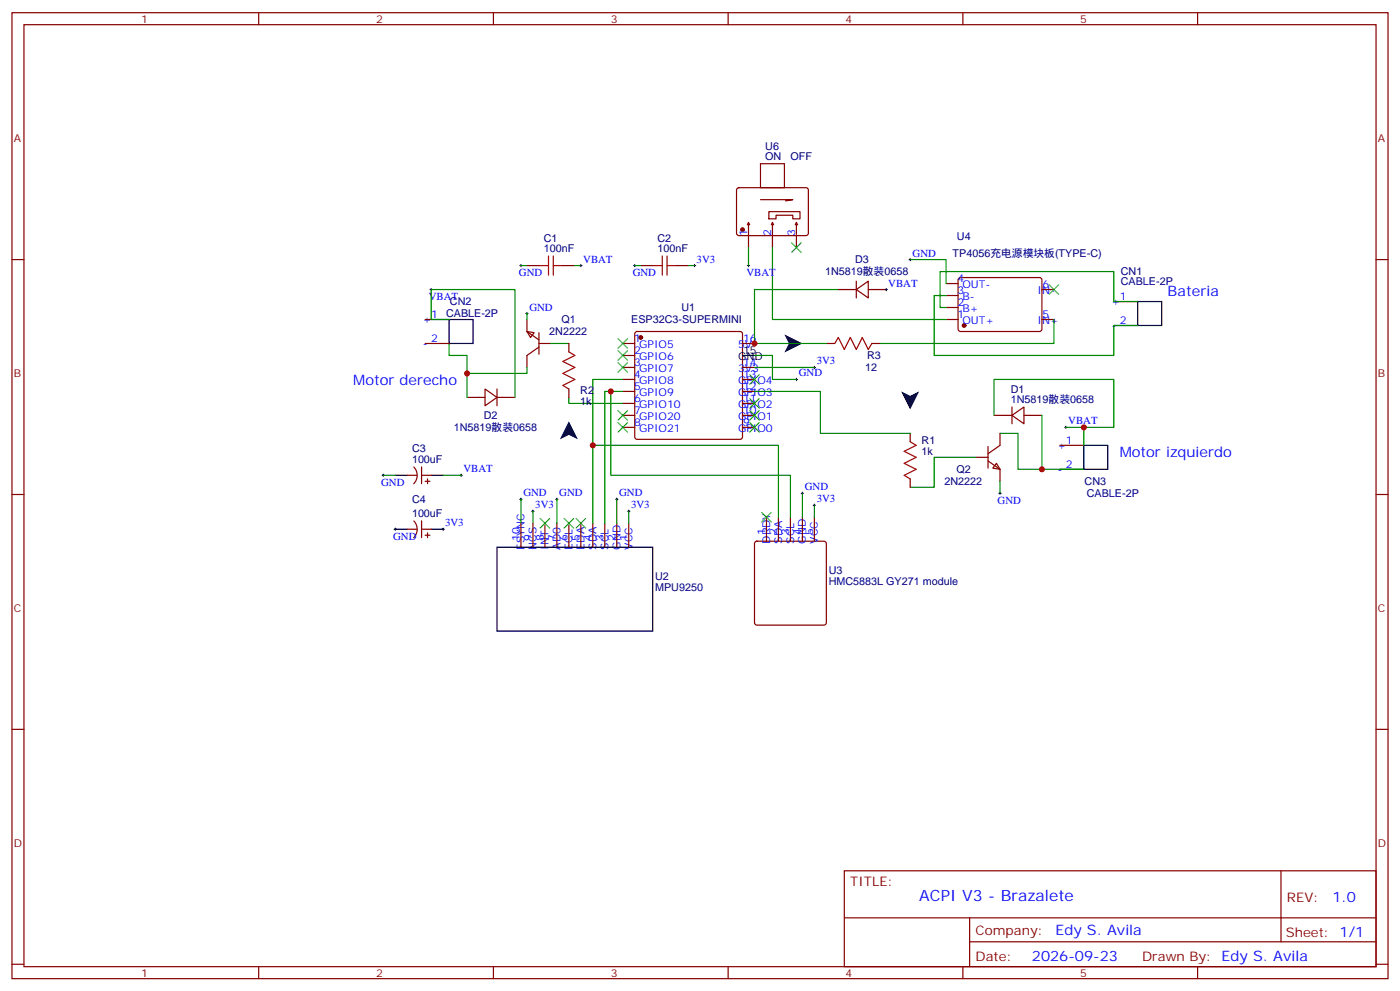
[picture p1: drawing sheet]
<svg xmlns="http://www.w3.org/2000/svg" width="412mm" height="292mm" viewBox="0 0 412 292" stroke-linecap="round" stroke-linejoin="round" font-family="sans-serif">
<g fill="none" stroke="#870000" stroke-width=".35">
<path d="M3.5 3.7h405.4v284.4h-405.4zM7.1 7.3h398.2v277.3h-398.2zM76.2 3.7v3.6M145.3 3.7v3.6M214.5 3.7v3.6M283.6 3.7v3.6M352.8 3.7v3.6M217.2 55.5l.5-.3 20 .1 .4 .7v12.9l-.7 .5-20-.1-.4-.6v-12.7zM224 48.2h7.1v7h-7.1zM224 58.8h9.5l-2.1 .3M3.5 76.4h3.6M155.2 78.2h3.5"/>
<path d="M165.8 78.2h3.5M188.7 78.2h3.6M199.3 78.2h3.5M220.1 66.2l.4-.7 .3 .7M220.5 65.8v7.1M226.5 62.3h9.2v2.1h-2.2v-1h-4.9v1h-2.1zM227.2 66.2l.3-.7 .4 .7M227.5 65.8v7.1M234.2 66.2l.4-.7 .3 .7M234.6 65.8v3.2M234.6 69.4v3.5M405.3 76.4h3.6"/>
<path d="M125.2 94.1h7.1M155.2 97.6l2.1 .3-1 1.4zM155.2 94.1v3.5l3.5 2.4M158.7 97.9v6.4M187.2 97.8l.5-.2h30.3l.5 .2 .2 .5v30.3l-.2 .5-.5 .2h-30.3l-.5-.2-.2-.5v-30.3zM246.9 85.2h5.3M252.2 85.2l3.6-2.4v4.9zM252.2 82.8v4.9M255.8 85.2h5.3M278.7 94.1h3.5M278.7 90.5h3.5M278.7 87h3.5"/>
<path d="M278.7 83.5h3.5M282.5 81.9l.4-.2 23.6 .1 .4 .6v14.7l-.7 .5-23.5-.1-.5-.6v-14.5zM306.9 94.1h3.5M306.9 85.2h3.5M328.1 88.8h7M328.1 95.8h7M125.2 101.1h7.1M137.6 117h5.3M142.9 114.5l3.5 2.5-3.5 2.5zM146.4 114.5v5M146.4 117h5.3M158.7 101.1h3.6"/>
<path d="M158.7 102.2l-3.5 2.4v3.6M167.6 101.1v2.5M167.6 114.5v2.5M183.4 101.1h3.6M183.4 104.6h3.6M183.4 108.2h3.6M183.4 111.7h3.6M183.4 115.2h3.6M183.4 118.7h3.6M218.7 101.1h3.5M218.7 108.2h3.5M218.7 111.7h3.5"/>
<path d="M218.7 115.2h3.5M218.7 118.7h3.5M243.4 101.1h2.5M256.8 101.1h2.5M298.1 119.8v4.9M119.9 139.9h2.9M121.9 137.5a3.5 3.5 0 0 1 0 4.9M124.2 137.4v5M124.2 139.9h2.8M183.4 122.3h3.6M183.4 125.8h3.6M218.7 122.3h3.5"/>
<path d="M218.7 125.8h3.5M268.1 127.6v2.4M287.5 134.6h3.5M291 135.7l3.6 2.4v3.6M291 131.4v6.4M292.8 122.3h5.3M293.5 136.4l1.1 1.7-2.1-.3zM294.6 127.6v3.5l-3.6 2.5M298.1 122.3l3.5-2.5v4.9zM301.6 122.3h5.3M312.2 131.1h7.1M312.2 138.1h7.1"/>
<path d="M3.5 145.6h3.6M119.9 155.8h2.9M121.9 153.4a3.5 3.5 0 0 1 0 4.9M124.2 153.3v5M124.2 155.8h2.8M125.2 141.7h1.4M125.2 157.6h1.4M125.9 141v1.4M125.9 156.8v1.5M153.5 154v7.1M157 154v7.1M160.5 154v7.1"/>
<path d="M164 154v7.1M167.6 154v7.1M171.1 154v7.1M174.6 154v7.1M178.2 154v7.1M181.7 154v7.1M185.2 154v7.1M222.5 159.5l.5-.2h19.7l.5 .2 .2 .5v23.3l-.2 .5-.5 .2h-19.7l-.5-.2-.3-.5v-23.3zM225.8 152.3v7M229.3 152.3v7M232.8 152.3v7M236.4 152.3v7"/>
<path d="M239.9 152.3v7M268.1 141v2.4M405.3 145.6h3.6M3.5 214.7h3.6M405.3 214.7h3.6M248.7 256.3h156.6v28.3h-156.6zM377.3 256.4v20.8M248.7 270.2h156.5M285.6 277.2h119.6M285.6 270.2v14.1M3.5 283.8h3.6M76.2 284.6v3.5"/>
<path d="M145.3 284.6v3.5M214.5 284.6v3.5M283.6 284.6v3.5M352.8 284.6v3.5M405.3 283.8h3.6"/>
</g>
<g fill="#870000" stroke="#870000" stroke-width=".35">
<circle cx="188.7" cy="99.3" r=".53"/>
<circle cx="284" cy="95.8" r=".53"/>
<circle cx="218.7" cy="67.6" r=".53"/>
</g>
<path d="M132.3 94.1h7v7h-7zM335.1 88.8h7.1v7h-7.1zM218.7 104.6h3.5M116.4 139.9h3.5M127 139.9h3.5M319.3 131.1h7v7h-7zM116.4 155.8h3.5M127 155.8h3.5M146.4 161.1h45.9v24.7h-45.9z" fill="none" stroke="#000" stroke-width=".35"/>
<g fill="none" stroke="#008700" stroke-width=".35">
<path d="M153.5 78.2h1.7M169.3 78.2h1.8M187 78.2h1.7M202.8 78.2h1.8M220.5 72.9v5.3M227.5 72.9v21.2h51.2M268.1 76.4h10.6v7.1M132.3 94.1h-5.3v-8.9h24.7v31.8M155.2 92.3v1.8M246.9 85.2h-24.7v15.9h21.2M278.7 87h-3.5v17.6h52.9v-8.8h7M310.4 94.1v7h-51.1"/>
<path d="M335.1 88.8h-7v-8.9h-51.2v10.6h1.8M132.3 101.1v3.5h5.3v5.3M155.2 108.2v1.7h-17.6v7.1M162.3 101.1h5.3M167.6 117v1.7h15.8M179.9 115.2v24.7h52.9v12.4M183.4 111.7h-8.8v42.3M183.4 115.2h-5.2v38.8M222.2 115.2h19.5v12.4h26.4M222.2 104.6h5.3v7.1h7.1M222.2 108.2h17.7M112.9 139.9h3.5"/>
<path d="M130.5 139.9h5.3M174.6 131.1h54.7v21.2M287.5 134.6h-12.3v8.8h-7.1M292.8 122.3v-10.6h35.3v14.1h-8.8M294.6 127.6h5.3v10.5h19.4M306.9 122.3v15.8M314 125.8h5.3v5.3M153.5 147v7M157 150.5v3.5M164 147v7M181.7 147v7M185.2 150.5v3.5"/>
<path d="M236.4 145.2v7.1M239.9 148.7v3.6M294.6 141.7v3.5"/>
</g>
<g fill="none" stroke="#3c3" stroke-width=".35">
<path d="M233.2 71.5l2.8 2.8M236 71.5l-2.8 2.8M182 99.7l2.9 2.8M184.9 99.7l-2.9 2.8M309 83.8l2.9 2.8M311.9 83.8l-2.9 2.8M182 103.2l2.9 2.8M182 106.8l2.9 2.8M184.9 103.2l-2.9 2.8M184.9 106.8l-2.9 2.8M220.8 117.3l2.9 2.9M220.8 110.3l2.9 2.8"/>
<path d="M223.7 117.3l-2.9 2.9M223.7 110.3l-2.9 2.8M182 120.9l2.9 2.8M182 124.4l2.9 2.8M184.9 120.9l-2.9 2.8M184.9 124.4l-2.9 2.8M220.8 124.4l2.9 2.8M220.8 120.9l2.9 2.8M223.7 124.4l-2.9 2.8M223.7 120.9l-2.9 2.8M159.1 152.6l2.8 2.8M161.9 152.6l-2.8 2.8"/>
<path d="M166.2 152.6l2.8 2.8M169 152.6l-2.8 2.8M169.7 152.6l2.8 2.8M172.5 152.6l-2.8 2.8M224.4 150.8l2.8 2.9M227.2 150.8l-2.8 2.9"/>
</g>
<path d="M158.7 78.2h2.9M161.6 75.4v5.6M163 78.2h2.8M163 75.4v5.6M192.3 78.2h2.8M195.1 75.4v5.6M196.5 78.2h2.8M196.5 75.4v5.6M167.6 103.6l1.7 1-3.5 1.8 3.5 1.8-3.5 1.7 3.5 1.8-3.5 1.8 1.8 1M245.9 101.1l1-1.8 1.8 3.6 1.8-3.6 1.7 3.6 1.8-3.6 1.8 3.6 1-1.8M268.1 130l1.8 1.1-3.6 1.8 3.6 1.7-3.6 1.8 3.6 1.7-3.6 1.8 1.8 1.1" fill="none" stroke="#a10000" stroke-width=".35"/>
<path d="M231.1 98.5l5.3 2.6-5.3 2.7 1.3-2.7zM167.6 124l2.6 5.3-2.6-1.3-2.7 1.3zM265.5 115.2l2.6 1.3 2.7-1.3-2.7 5.3z" fill="#000"/>
<g fill="none" stroke="#000" stroke-width=".29">
<path d="M153.1 78.2h.7M153.5 77.8v.7M170.7 78.2h.7M171.1 77.8v.7M186.6 78.2h.7M187 77.8v.7M204.3 78.2h.7M204.6 77.8v.7M220.1 78.2h.7M220.5 77.8v.7M267.8 76.4h.7M268.1 76.1v.7"/>
<path d="M126.6 85.2h.8M127 84.9v.7M154.9 92.3h.7M155.2 91.9v.7M260.7 85.2h.7M261.1 84.9v.7M234.2 111.7h.7M234.6 111.3v.7M239.5 108.2h.7M239.9 107.8v.7M112.5 139.9h.7M112.9 139.6v.7"/>
<path d="M135.5 139.9h.7M135.8 139.6v.7M313.6 125.8h.7M314 125.4v.8M116.1 155.8h.7M116.4 155.4v.7M130.2 155.8h.7M130.5 155.4v.7M153.1 147h.7M153.5 146.6v.7M156.6 150.5h.7M157 150.1v.7"/>
<path d="M163.7 147h.7M164 146.6v.7M181.3 147h.7M181.7 146.6v.7M184.9 150.5h.7M185.2 150.1v.7M236 145.2h.7M236.4 144.9v.7M239.5 148.7h.7M239.9 148.4v.7M294.2 145.2h.7M294.6 144.9v.7"/>
</g>
<g fill="#c00">
<circle cx="179.9" cy="115.2" r=".88"/>
<circle cx="174.6" cy="131.1" r=".88"/>
<circle cx="222.3" cy="101.1" r=".88"/>
<circle cx="137.6" cy="109.9" r=".88"/>
<circle cx="306.9" cy="138.1" r=".88"/>
<circle cx="319.3" cy="125.8" r=".88"/>
</g>
<text font-size="4.6" fill="#00f" x="270.8" y="265.4">ACPI V3 - Brazalete</text>
<g font-size="4.2" fill="#00f">
<text x="344" y="87">Bateria</text>
<text x="104.1" y="113.5">Motor derecho</text>
<text x="329.8" y="134.6">Motor izquierdo</text>
<text x="392.5" y="265.6">1.0</text>
<text x="310.9" y="275.2">Edy S. Avila</text>
<text x="304" y="283">2026-09-23</text>
</g>
<g font-size="3.9" fill="#800">
<text x="250.5" y="260.9">TITLE:</text>
<text x="379.1" y="265.6">REV:</text>
<text x="287.4" y="275.1">Company:</text>
<text x="378.7" y="275.7">Sheet: 1/1</text>
<text x="287.4" y="282.8">Date:</text>
<text x="336.4" y="282.9">Drawn By: Edy S. Avila</text>
</g>
<g font-size="3.2" fill="#800">
<text x="41.6" y="6.7">1</text>
<text x="110.8" y="6.7">2</text>
<text x="179.9" y="6.7">3</text>
<text x="249.1" y="6.7">4</text>
<text x="318.2" y="6.7">5</text>
<text x="4.1" y="41.8">A</text>
<text x="405.9" y="41.8">A</text>
<text x="4.1" y="111">B</text>
<text x="405.9" y="111">B</text>
<text x="4.1" y="180.1">C</text>
<text x="405.9" y="180.1">C</text>
<text x="4.1" y="249.3">D</text>
<text x="405.9" y="249.3">D</text>
<text x="41.6" y="287.5">1</text>
<text x="110.8" y="287.5">2</text>
<text x="179.9" y="287.5">3</text>
<text x="249.1" y="287.5">4</text>
<text x="318.2" y="287.5">5</text>
</g>
<g font-size="3.2" fill="#000080">
<text x="225.4" y="47.1">ON</text>
<text x="225.4" y="44.1">U6</text>
<text x="232.8" y="47.1">OFF</text>
<text x="160.2" y="71.1">C1</text>
<text x="193.7" y="71.1">C2</text>
<text x="281.9" y="70.5">U4</text>
<text x="160.2" y="74.3">100nF</text>
<text x="193.7" y="74.3">100nF</text>
<text x="251.9" y="77.5">D3</text>
<text x="280.6" y="75.8">TP4056充电源模块板(TYPE-C)</text>
<text x="243" y="81.1">1N5819散装0658</text>
<text x="330.1" y="80.9">CN1</text>
<text x="132.5" y="89.9">CN2</text>
<text x="330.1" y="84">CABLE-2P</text>
<text x="131.4" y="93.4">CABLE-2P</text>
<text x="165.4" y="95.2">Q1</text>
<text x="185.9" y="95.2">ESP32C3-SUPERMINI</text>
<text x="200.7" y="91.7">U1</text>
<text x="161.8" y="98.7">2N2222</text>
<text x="255.4" y="105.8">R3</text>
<text x="254.9" y="109.3">12</text>
<text x="170.9" y="119.2">1k</text>
<text x="170.9" y="116">R2</text>
<text x="297.8" y="118.7">1N5819散装0658</text>
<text x="297.8" y="115.7">D1</text>
<text x="142.5" y="123.4">D2</text>
<text x="133.7" y="127">1N5819散装0658</text>
<text x="271.5" y="130.7">R1</text>
<text x="121.4" y="136.4">100uF</text>
<text x="121.4" y="133.2">C3</text>
<text x="271.5" y="133.9">1k</text>
<text x="278.2" y="142.8">2N2222</text>
<text x="281.8" y="139.3">Q2</text>
<text x="319.5" y="142.8">CN3</text>
<text x="121.4" y="148.1">C4</text>
<text x="320.1" y="146.4">CABLE-2P</text>
<text x="121.4" y="152.3">100uF</text>
<text x="193" y="173.9">MPU9250</text>
<text x="193" y="170.8">U2</text>
<text x="244.1" y="172.1">HMC5883L GY271 module</text>
<text x="244.1" y="168.9">U3</text>
</g>
<g font-size="3.2" fill="#00f">
<text x="220.1" y="69.4" transform="rotate(-90 220.1 69.4)">1</text>
<text x="227.2" y="69.4" transform="rotate(-90 227.2 69.4)">2</text>
<text x="234.2" y="69.4" transform="rotate(-90 234.2 69.4)">3</text>
<text x="171.8" y="77.3">VBAT</text>
<text x="205.2" y="77.3">3V3</text>
<text x="268.8" y="75.5">GND</text>
<text x="152.9" y="81.3">GND</text>
<text x="186.4" y="81.3">GND</text>
<text x="219.9" y="81.3">VBAT</text>
<text x="282" y="83.1">4</text>
<text x="126.3" y="88.3">VBAT</text>
<text x="261.7" y="84.3">VBAT</text>
<text x="282" y="86.6">3</text>
<text x="283.5" y="88.4">B-</text>
<text x="283.5" y="84.9">OUT-</text>
<text x="305.6" y="86.6">IN-</text>
<text x="307.1" y="84.9">6</text>
<text x="327.4" y="89.8">+</text>
<text x="329.8" y="88.4">1</text>
<text x="124.5" y="95.1">+</text>
<text x="127" y="93.7">1</text>
<text x="155.9" y="91.4">GND</text>
<text x="282" y="93.7">1</text>
<text x="282" y="90.2">2</text>
<text x="283.5" y="95.5">OUT+</text>
<text x="283.5" y="91.9">B+</text>
<text x="305.6" y="95.5">IN+</text>
<text x="307.1" y="93.7">5</text>
<text x="329.8" y="95.5">2</text>
<text x="127" y="100.8">2</text>
<text x="186.8" y="100.8">1</text>
<text x="218.9" y="100.8">16</text>
<text x="327.4" y="96.9">-</text>
<text x="124.5" y="102.2">-</text>
<text x="186.8" y="104.3">2</text>
<text x="186.8" y="107.8">3</text>
<text x="188.3" y="102.5">GPIO5</text>
<text x="188.3" y="106">GPIO6</text>
<text x="217.4" y="102.5">5V</text>
<text x="218.9" y="107.8">14</text>
<text x="240.6" y="107.3">3V3</text>
<text x="186.8" y="111.3">4</text>
<text x="188.3" y="109.6">GPIO7</text>
<text x="188.3" y="113.1">GPIO8</text>
<text x="217.4" y="113.1">GPIO4</text>
<text x="217.4" y="109.6">3V3</text>
<text x="218.9" y="111.3">13</text>
<text x="235.3" y="110.8">GND</text>
<text x="186.8" y="114.9">5</text>
<text x="186.8" y="118.4">6</text>
<text x="188.3" y="116.6">GPIO9</text>
<text x="217.4" y="116.6">GPIO3</text>
<text x="218.9" y="118.4">11</text>
<text x="218.9" y="114.9">12</text>
<text x="186.8" y="121.9">7</text>
<text x="186.8" y="125.4">8</text>
<text x="188.3" y="120.2">GPIO10</text>
<text x="188.3" y="123.7">GPIO20</text>
<text x="217.4" y="123.7">GPIO1</text>
<text x="217.4" y="120.2">GPIO2</text>
<text x="218.9" y="125.4">9</text>
<text x="218.9" y="121.9">10</text>
<text x="314.7" y="124.9">VBAT</text>
<text x="188.3" y="127.2">GPIO21</text>
<text x="217.4" y="127.2">GPIO0</text>
<text x="314" y="130.7">1</text>
<text x="311.5" y="132.2">+</text>
<text x="314" y="137.8">2</text>
<text x="112.3" y="143">GND</text>
<text x="136.5" y="139">VBAT</text>
<text x="311.5" y="139.2">-</text>
<text x="154.2" y="146.1">GND</text>
<text x="157.7" y="149.6">3V3</text>
<text x="164.7" y="146.1">GND</text>
<text x="182.4" y="146.1">GND</text>
<text x="185.9" y="149.6">3V3</text>
<text x="237.1" y="144.3">GND</text>
<text x="240.6" y="147.8">3V3</text>
<text x="293.9" y="148.3">GND</text>
<text x="131.1" y="154.9">3V3</text>
<text x="115.8" y="158.9">GND</text>
<text x="153.1" y="159.3" transform="rotate(-90 153.1 159.3)">10</text>
<text x="154.5" y="161.8" transform="rotate(-90 154.5 161.8)">FSYNC</text>
<text x="156.6" y="159.3" transform="rotate(-90 156.6 159.3)">9</text>
<text x="158" y="161.8" transform="rotate(-90 158 161.8)">NCS</text>
<text x="160.2" y="159.3" transform="rotate(-90 160.2 159.3)">8</text>
<text x="161.6" y="161.8" transform="rotate(-90 161.6 161.8)">INT</text>
<text x="163.7" y="159.3" transform="rotate(-90 163.7 159.3)">7</text>
<text x="165.1" y="161.8" transform="rotate(-90 165.1 161.8)">AD0</text>
<text x="167.2" y="159.3" transform="rotate(-90 167.2 159.3)">6</text>
<text x="168.6" y="161.8" transform="rotate(-90 168.6 161.8)">ECL</text>
<text x="170.7" y="159.3" transform="rotate(-90 170.7 159.3)">5</text>
<text x="172.2" y="161.8" transform="rotate(-90 172.2 161.8)">EDA</text>
<text x="174.3" y="159.3" transform="rotate(-90 174.3 159.3)">4</text>
<text x="175.7" y="161.8" transform="rotate(-90 175.7 161.8)">SDA</text>
<text x="177.8" y="159.3" transform="rotate(-90 177.8 159.3)">3</text>
<text x="179.2" y="161.8" transform="rotate(-90 179.2 161.8)">SCL</text>
<text x="181.3" y="159.3" transform="rotate(-90 181.3 159.3)">2</text>
<text x="182.7" y="161.8" transform="rotate(-90 182.7 161.8)">GND</text>
<text x="184.9" y="159.3" transform="rotate(-90 184.9 159.3)">1</text>
<text x="186.3" y="161.8" transform="rotate(-90 186.3 161.8)">VCC</text>
<text x="225.4" y="157.6" transform="rotate(-90 225.4 157.6)">1</text>
<text x="226.8" y="160" transform="rotate(-90 226.8 160)">DRDY</text>
<text x="229" y="157.6" transform="rotate(-90 229 157.6)">2</text>
<text x="230.4" y="160" transform="rotate(-90 230.4 160)">SDA</text>
<text x="232.5" y="157.6" transform="rotate(-90 232.5 157.6)">3</text>
<text x="233.9" y="160" transform="rotate(-90 233.9 160)">SCL</text>
<text x="236" y="157.6" transform="rotate(-90 236 157.6)">4</text>
<text x="237.4" y="160" transform="rotate(-90 237.4 160)">GND</text>
<text x="239.5" y="157.6" transform="rotate(-90 239.5 157.6)">5</text>
<text x="240.9" y="160" transform="rotate(-90 240.9 160)">VCC</text>
</g>
<g font-size="3.2">
<text x="217.4" y="106">GND</text>
<text x="218.9" y="104.3">15</text>
</g>
</svg>
